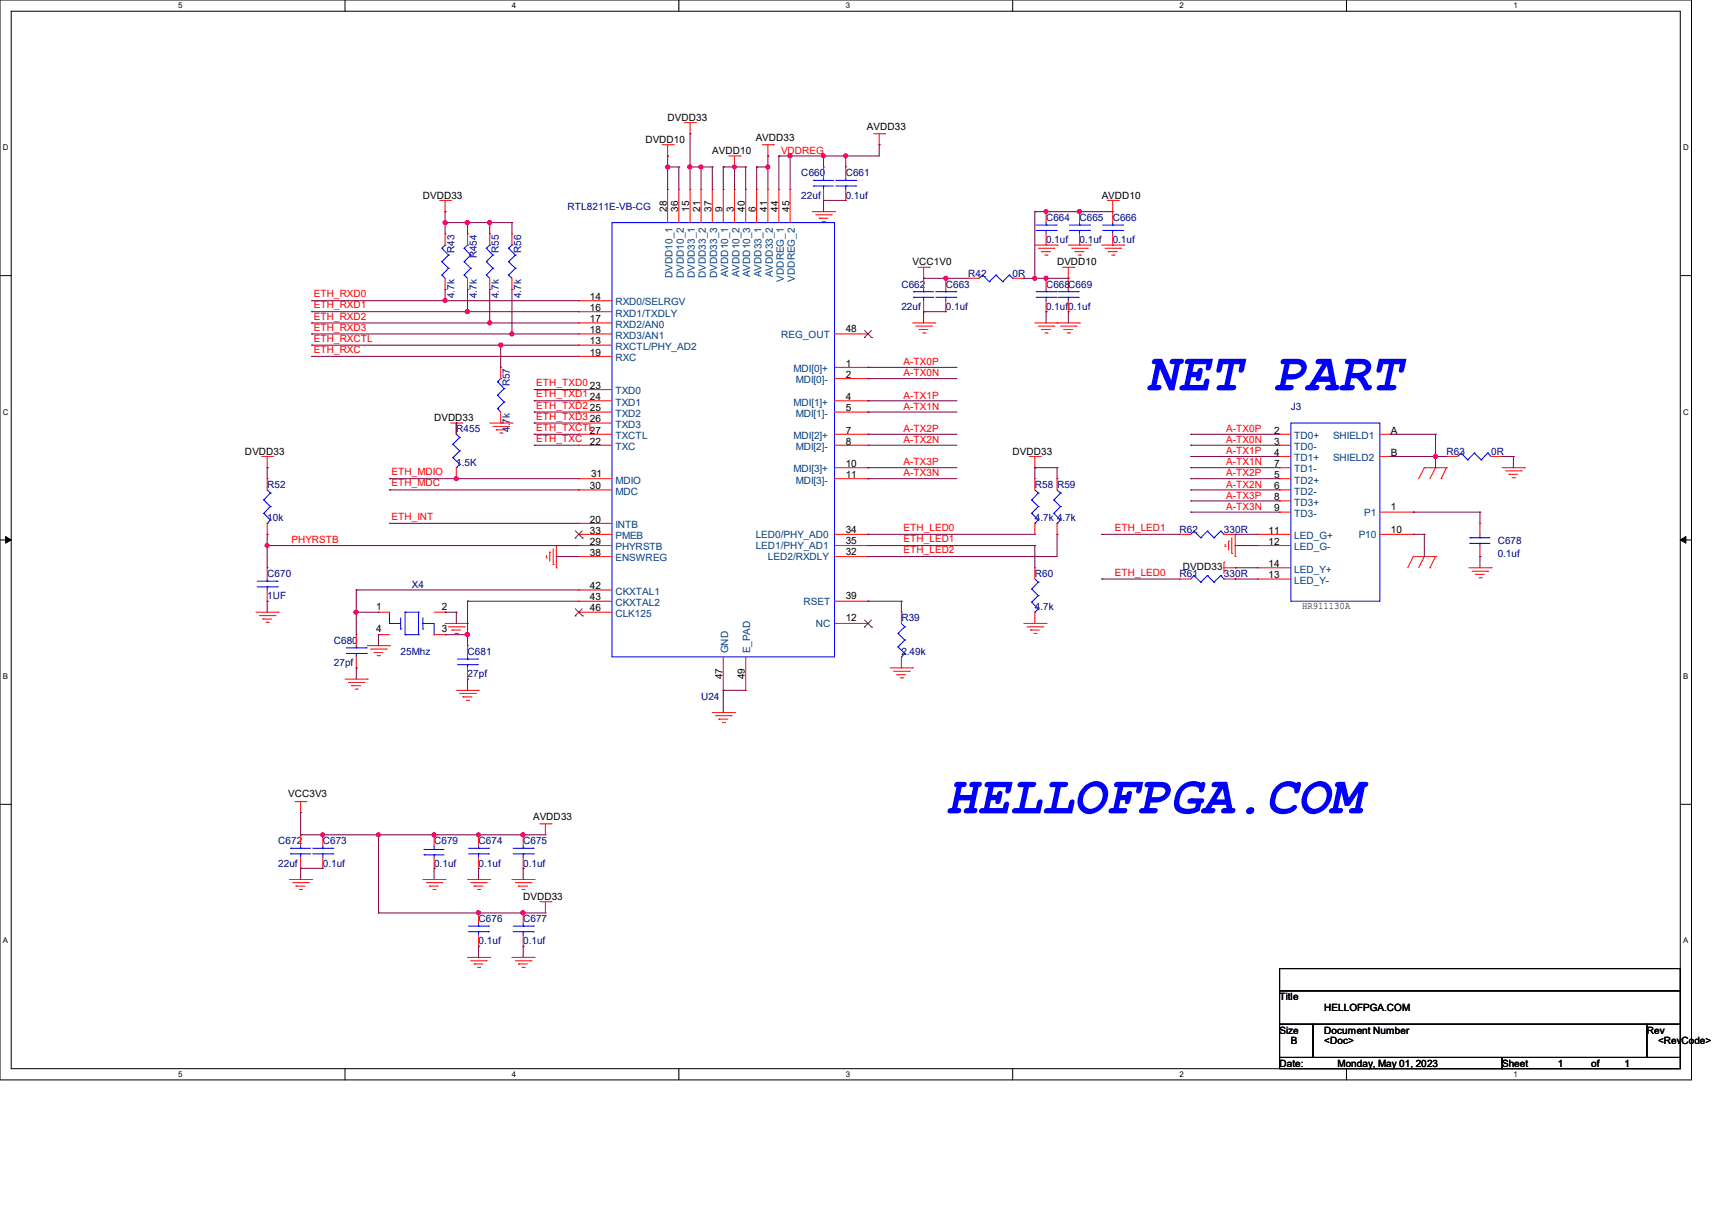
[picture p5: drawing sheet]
<svg xmlns="http://www.w3.org/2000/svg" width="297mm" height="210mm" viewBox="0 0 297 210" stroke-linecap="round" stroke-linejoin="round" font-family="sans-serif">
<path d="M0 0h293.5v187.3h-293.5zM1.9 1.9h289.6v183.4h-289.6z" fill="none" stroke="#000" stroke-width=".17"/>
<g fill="#fff">
<path d="M30.9 .2h.8v1.5h-.8z"/>
<path d="M30.9 185.5h.8v1.6h-.8z"/>
</g>
<path d="M59.9 0v1.9M59.9 185.3v2" fill="none" stroke="#000" stroke-width=".17"/>
<g fill="#fff">
<path d="M88.8 .2h.8v1.5h-.8z"/>
<path d="M88.8 185.5h.8v1.6h-.8z"/>
</g>
<path d="M117.8 0v1.9M117.8 185.3v2" fill="none" stroke="#000" stroke-width=".17"/>
<g fill="#fff">
<path d="M146.7 .2h.8v1.5h-.8z"/>
<path d="M146.7 185.5h.8v1.6h-.8z"/>
</g>
<path d="M175.7 0v1.9M175.7 185.3v2" fill="none" stroke="#000" stroke-width=".17"/>
<g fill="#fff">
<path d="M204.6 .2h.8v1.5h-.8z"/>
<path d="M204.6 185.5h.8v1.6h-.8z"/>
</g>
<path d="M233.6 0v1.9M233.6 185.3v2" fill="none" stroke="#000" stroke-width=".17"/>
<g fill="#fff">
<path d="M262.6 .2h.7v1.5h-.7z"/>
<path d="M262.6 185.5h.7v1.6h-.7z"/>
<path d="M.5 24.8h1v1.6h-1z"/>
<path d="M292 24.8h1v1.6h-1z"/>
<path d="M.5 70.7h1v1.5h-1z"/>
<path d="M292 70.7h1v1.5h-1z"/>
</g>
<path d="M0 47.8h1.9M291.5 47.8h2" fill="none" stroke="#000" stroke-width=".17"/>
<g fill="#fff">
<path d="M.5 116.5h.9v1.6h-.9z"/>
<path d="M292 116.5h.9v1.6h-.9z"/>
</g>
<path d="M0 93.6h1.9M291.5 93.6h2" fill="none" stroke="#000" stroke-width=".17"/>
<path d="M1 93l.9 .6-.9 .6zM291.5 93.6l1-.6v1.2z" fill="#000" stroke="#000" stroke-width=".17"/>
<g fill="#fff">
<path d="M.5 162.4h.9v1.5h-.9z"/>
<path d="M292 162.4h.9v1.5h-.9z"/>
</g>
<path d="M0 139.5h1.9M291.5 139.5h2M222 168h69.5v3.8h-69.5zM222 171.8h69.5v5.8h-69.5zM222 177.6h5.8v5.8h-5.8zM227.8 177.6h57.9v5.8h-57.9zM285.7 177.6h5.8v5.8h-5.8zM222 183.4h38.6v1.9h-38.6zM260.6 183.4h30.9v1.9h-30.9z" fill="none" stroke="#000" stroke-width=".17"/>
<g fill="none" stroke="#f00" stroke-width=".17">
<path d="M76.3 34.8h1.9M77.2 36.7h.1M77.2 34.8v1.9M78.2 34.8h.1M114.9 25.1h1.9M115.8 27.1h.1M115.8 32.9h.1M115.8 25.1v2M115.8 32.9v5.7M116.8 25.1h.1M117.8 32.9h.1M117.8 32.9v5.7"/>
<path d="M118.7 21.3h1.9M119.7 23.2h.1M119.7 32.9h.1M119.7 21.3v1.9M119.7 32.9v5.7M120.6 21.3h.1M121.6 32.9h.1M121.6 32.9v5.7M123.6 32.9h.1M123.6 32.9v5.7M125.5 32.9h.1M125.5 32.9v5.7"/>
<path d="M126.4 27.1h2M127.4 29h.1M127.4 32.9h.1M127.4 27.1v1.9M127.4 32.9v5.7M128.4 27.1h.1M129.4 32.9h.1M129.4 32.9v5.7M131.3 32.9h.1M131.3 32.9v5.7M132.2 25.1h2M133.2 27.1h.1"/>
<path d="M133.2 32.9h.1M133.2 25.1v2M133.2 32.9v5.7M134.2 25.1h.1M135.1 32.9h.1M135.1 32.9v5.7M137.1 32.9h.1M137.1 32.9v5.7M140.9 36.7h3.9M141.5 37.3h2.7M142.1 37.8h.1M142.1 37.8h1.5"/>
<path d="M142.7 38.4h.3M142.9 29h.1M142.9 34.8h.1M142.9 29v1.9M142.9 32.9v1.9M143 38.4h.1M144.2 37.3h.1M144.8 36.7h.1M146.7 29h.1M146.7 34.8h.1M146.7 29v1.9M146.7 32.9v1.9"/>
<path d="M151.6 23.2h1.9M152.5 25.1h.1M152.5 23.2v1.9M153.5 23.2h.1M181.5 36.7h.1M181.5 36.7v1.9M187.3 36.7h.1M187.3 36.7v1.9M192.1 34.8h1.9M193 36.7h.1M193 34.8v3.8M194 34.8h.1"/>
<path d="M77.2 50.2h.1M77.2 40.6h.1M77.2 40.6v1.9M77.2 48.3v1.9M81.1 50.2h.1M81.1 40.6h.1M81.1 40.6v1.9M81.1 48.3v1.9M85 50.2h.1M85 40.6h.1M85 40.6v1.9M85 48.3v1.9"/>
<path d="M88.8 50.2h.1M88.8 40.6h.1M88.8 40.6v1.9M88.8 48.3v1.9M100.4 52.2h.1M100.4 54.1h.1M100.4 56h.1M100.4 57.9h.1M100.4 59.9h.1M100.4 56h5.8M100.4 52.2h5.8M100.4 54.1h5.8"/>
<path d="M100.4 57.9h5.8M100.4 59.9h5.8M144.8 57.9h5.8M150.6 57.9h.1M158.3 56h3.9M158.9 56.6h2.7M159.3 46.4h1.9M159.5 57.1h.1M159.5 57.1h1.5M160.1 57.7h.3M160.2 48.3h.1M160.2 54.1h.1"/>
<path d="M160.2 46.4v3.8M160.2 52.2v1.9M160.4 57.7h.1M161.2 46.4h.1M161.6 56.6h.1M162.2 56h.1M164.1 48.3h.1M164.1 54.1h.1M164.1 48.3v1.9M164.1 52.2v1.9M168 48.3h.1M168 48.3h1.9"/>
<path d="M175.7 48.3h1.9M177.6 48.3h.1M179.5 42.5h3.9M179.5 56h7.8M180.1 43.1h2.7M180.1 56.6h2.7M180.7 43.6h.1M180.7 57.1h.1M180.7 43.6h1.5M180.7 57.1h1.5M181.3 44.2h.4M181.3 57.7h.4"/>
<path d="M181.5 48.3h.1M181.5 54.1h.1M181.5 42.5h.1M181.5 40.6v1.9M181.5 48.3v1.9M181.5 52.2v1.9M181.7 44.2h.1M181.7 57.7h.1M182.8 43.1h.1M182.8 56.6h.1M183.4 42.5h.1M183.4 56h.1"/>
<path d="M184 56.6h2.7M184.4 46.4h1.9M184.6 57.1h.1M184.6 57.1h1.5M185.1 57.7h.4M185.3 48.3h.1M185.3 54.1h.1M185.3 42.5h3.9M185.3 46.4v3.8M185.3 52.2v1.9M185.5 57.7h.1M185.9 43.1h2.7"/>
<path d="M186.3 46.4h.1M186.5 43.6h.1M186.5 43.6h1.5M186.7 56.6h.1M187.1 44.2h.4M187.3 56h.1M187.3 42.5h.1M187.3 40.6v1.9M187.5 44.2h.1M188.6 43.1h.1M189.2 42.5h.1M191.1 42.5h3.9"/>
<path d="M191.7 43.1h2.7M192.3 43.6h.1M192.3 43.6h1.5M192.9 44.2h.4M193 42.5h.1M193 40.6v1.9M193.3 44.2h.1M194.4 43.1h.1M195 42.5h.1M45.4 79.2h1.9M46.4 79.2v1.9M47.3 79.2h.1"/>
<path d="M78.2 73.4h1.9M79.2 75.3h.1M79.2 73.4h.1M79.2 73.4v1.9M80.1 73.4h.1M85 73.4h3.8M85.5 74h2.7M86.1 74.5h.1M86.1 74.5h1.6M86.7 75.1h.4M86.9 73.4h.1M86.9 63.7h.1"/>
<path d="M86.9 63.7v2M86.9 71.5v1.9M87.1 75.1h.1M88.2 74h.1M88.8 73.4h.1M100.4 61.8h.1M100.4 67.6h.1M100.4 69.5h.1M100.4 71.5h.1M100.4 73.4h.1M100.4 75.3h.1M100.4 77.2h.1"/>
<path d="M100.4 73.4h5.8M100.4 75.3h5.8M100.4 77.2h5.8M100.4 61.8h5.8M100.4 67.6h5.8M100.4 69.5h5.8M100.4 71.5h5.8M144.8 75.3h5.8M144.8 77.2h5.8M144.8 69.5h5.8M144.8 71.5h5.8M144.8 63.7h5.8"/>
<path d="M144.8 65.7h5.8M150.6 63.7h.1M150.6 65.7h.1M150.6 69.5h.1M150.6 71.5h.1M150.6 75.3h.1M150.6 77.2h.1M178.6 79.2h1.9M179.5 79.2v1.9M180.5 79.2h.1M222 75.3h.1M222 77.2h.1"/>
<path d="M222 79.2h.1M222 79.2h1.9M222 75.3h1.9M222 77.2h1.9M239.4 79.2h1.9M239.4 75.3h1.9M241.3 75.3h.1M241.3 79.2h.1M251 79.2h.1M251 79.2h1.9M258.7 79.2h1.9M260.6 79.2h.1"/>
<path d="M46.4 81.1h.1M46.4 98.5h.1M46.4 83h.1M46.4 92.7h.1M46.4 83v2M46.4 90.8v1.9M46.4 98.5v1.9M79.2 83h.1M79.2 81.1v1.9M94.8 96.7h.1M94.8 96.4v.3M95.4 95.8h.1"/>
<path d="M95.4 95.8v1.5M96 97.9h.1M96 95.2v2.7M96.5 98.5h.1M96.5 94.6v3.9M100.4 83h.1M100.4 85h.1M100.4 90.8h.1M100.4 92.7h.1M100.4 94.6h.1M100.4 96.5h.1M100.4 96.5h5.8"/>
<path d="M100.4 92.7h5.8M100.4 85h5.8M100.4 83h5.8M100.4 94.6h5.8M100.4 90.8h5.8M144.8 81.1h5.8M144.8 96.5h5.8M144.8 92.7h5.8M144.8 83h5.8M144.8 94.6h5.8M150.6 81.1h.1M150.6 83h.1"/>
<path d="M150.6 92.7h.1M150.6 94.6h.1M150.6 96.5h.1M179.5 81.1h.1M179.5 83h.1M179.5 92.7h.1M179.5 98.5h.1M179.5 83v2M179.5 90.8v1.9M179.5 98.5v1.9M183.4 83h.1M183.4 92.7h.1"/>
<path d="M183.4 83v2M183.4 90.8v1.9M204.6 92.7h.1M204.6 92.7h2M212.3 97.5h.1M212.3 98.5h2M212.3 97.5v1.9M212.3 92.7h2M212.6 94.8h.1M212.6 94.4v.4M213.1 93.9h.1M213.1 93.9v1.5"/>
<path d="M213.7 96h.1M213.7 93.3v2.7M214.3 96.5h.1M214.3 98.5h.1M214.3 92.7h.1M214.3 92.7v3.8M218.1 92.7h.1M218.1 94.6h.1M218.1 98.5h.1M218.1 98.5h5.8M218.1 92.7h5.8M218.1 94.6h5.8"/>
<path d="M222 85h.1M222 86.9h.1M222 88.8h.1M222 81.1h.1M222 83h.1M222 81.1h1.9M222 85h1.9M222 86.9h1.9M222 88.8h1.9M222 83h1.9M239.4 92.7h5.8M239.4 88.8h5.8"/>
<path d="M245.2 96.5h.1M245.2 88.8h.1M245.2 92.7h.1M245.2 96.5l-1 2M245.2 96.5h3.8M247.1 81.1h.1M247.1 96.5h.1M247.1 81.1l-1 1.9M247.1 81.1h3.9M247.1 96.5l-1 2M248.1 98.5h.1M249 81.1h.1"/>
<path d="M249 96.5h.1M249 81.1l-.9 1.9M249 96.5l-.9 2M250 83h.1M251 81.1h.1M251 81.1l-1 1.9M254.8 98.5h3.9M255.4 99.1h2.7M256 99.6h.1M256 99.6h1.5M256.8 96.5h.1M256.8 90.8h.1"/>
<path d="M256.8 90.8v1.9M256.8 94.6v1.9M258.1 99.1h.1M258.7 98.5h.1M260.6 81.1h3.9M261.2 81.7h2.7M261.8 82.3h.1M261.8 82.3h1.5M262.3 82.8h.5M262.8 82.8h.1M263.9 81.7h.1M264.5 81.1h.1"/>
<path d="M44.4 106.2h3.9M45 106.8h2.7M45.6 107.4h.1M45.6 107.4h1.5M46.1 107.9h.4M46.4 104.3h.1M46.4 102.3v2M46.5 107.9h.1M47.7 106.8h.1M48.3 106.2h.1M59.9 117.8h3.8M60.5 118.4h2.7"/>
<path d="M61 118.9h.1M61 118.9h1.6M61.6 119.5h.4M61.8 110.1h.1M61.8 115.8h.1M61.8 110.1v1.9M61.8 113.9v1.9M62 119.5h.1M63.2 118.4h.1M63.7 117.8h.1M63.7 112h3.9M64.3 112.6h2.7"/>
<path d="M64.9 113.2h.1M64.9 113.2h1.5M65.4 113.7h.4M65.7 106.2h.1M65.7 110.1h.1M65.7 106.2h1.9M65.7 110.1h1.9M65.8 113.7h.1M67 112.6h.1M67.6 112h.1M75.3 106.2h1.9M75.3 110.1h1.9"/>
<path d="M77.2 106.2h.1M77.2 110.1h.1M77.2 108.1h3.9M77.8 108.7h2.7M78.4 109.3h.1M78.4 109.3h1.5M79 109.9h.4M79.2 119.7h3.8M79.4 109.9h.1M80.5 108.7h.1M81.1 108.1h.1M81.1 112h.1"/>
<path d="M81.1 117.8h.1M81.1 112v1.9M81.1 115.8v2M83 119.7h.1M100.4 102.3h.1M100.4 104.3h.1M100.4 106.2h.1M100.4 106.2h5.8M100.4 102.3h5.8M100.4 104.3h5.8M125.5 119.7h.1M125.5 113.9v5.8"/>
<path d="M129.4 119.7h.1M129.4 113.9v5.8M144.8 108.1h5.8M144.8 104.3h5.8M150.6 104.3h.1M150.6 108.1h.1M154.4 115.8h3.9M155 116.4h2.7M155.6 117h.1M155.6 117h1.5M156.2 117.6h.4M156.4 106.2h.1"/>
<path d="M156.4 115.8h.1M156.4 106.2v1.9M156.4 113.9v1.9M156.6 117.6h.1M157.7 116.4h.1M158.3 115.8h.1M177.6 108.1h3.9M178.2 108.7h2.7M178.8 109.3h.1M178.8 109.3h1.5M179.4 109.9h.3M179.5 108.1h.1"/>
<path d="M179.5 106.2v1.9M179.7 109.9h.1M180.9 108.7h.1M181.5 108.1h.1M204.6 100.4h.1M204.6 100.4h2M212.3 100.4h2M214.3 100.4h.1M218.1 100.4h.1M218.1 100.4h5.8M256.6 100.2h.4M257 100.2h.1"/>
<path d="M51.2 139h1.9M52.2 139v1.9M53.1 139h.1M79.8 120.3h2.7M80.3 120.9h.1M80.3 120.9h1.6M80.9 121.5h.4M81.3 121.5h.1M82.5 120.3h.1M123.6 123.6h3.8M124.1 124.1h2.7M124.7 124.7h.1"/>
<path d="M124.7 124.7h1.6M125.3 125.3h.4M125.7 125.3h.1M126.8 124.1h.1M127.4 123.6h.1M50.2 152.5h3.9M50.8 153.1h2.7M51.4 153.7h.1M51.4 153.7h1.5M51.9 154.3h.4M52.2 140.9h.1M52.2 144.8h.1"/>
<path d="M52.2 150.6h.1M52.2 144.8v1.9M52.2 148.7v1.9M52.3 154.3h.1M53.5 153.1h.1M54.1 152.5h.1M56 144.8h.1M56 150.6h.1M56 144.8v1.9M56 148.7v1.9M73.4 152.5h3.8M74 153.1h2.7"/>
<path d="M74.5 153.7h.1M74.5 153.7h1.6M75.1 154.3h.4M75.3 150.6h.1M75.3 144.8h.1M75.3 144.8v1.9M75.3 148.7v1.9M75.5 154.3h.1M76.7 153.1h.1M77.2 152.5h.1M81.1 152.5h3.9M81.7 153.1h2.7"/>
<path d="M82.3 153.7h.1M82.3 153.7h1.5M82.8 154.3h.4M83 144.8h.1M83 150.6h.1M83 158.3h.1M83 144.8v1.9M83 148.7v1.9M83 158.3v1.9M83.2 154.3h.1M84.4 153.1h.1M85 152.5h.1"/>
<path d="M88.8 152.5h3.9M89.4 153.1h2.7M90 153.7h.1M90 153.7h1.5M90.6 154.3h.3M90.8 158.3h.1M90.8 144.8h.1M90.8 150.6h.1M90.8 144.8v1.9M90.8 148.7v1.9M90.8 158.3v1.9M90.9 154.3h.1"/>
<path d="M92.1 153.1h.1M92.7 152.5h.1M93.6 142.9h2M93.6 156.4h2M94.6 144.8h.1M94.6 158.3h.1M94.6 142.9v1.9M94.6 156.4v1.9M95.6 142.9h.1M95.6 156.4h.1M81.1 166h3.9M81.7 166.6h2.7"/>
<path d="M82.3 167.2h.1M82.3 167.2h1.5M82.8 167.8h.4M83 164.1h.1M83 162.2v1.9M83.2 167.8h.1M84.4 166.6h.1M85 166h.1M88.8 166h3.9M89.4 166.6h2.7M90 167.2h.1M90 167.2h1.5"/>
<path d="M90.6 167.8h.3M90.8 164.1h.1M90.8 162.2v1.9M90.9 167.8h.1M92.1 166.6h.1M92.7 166h.1"/>
</g>
<g fill="none" stroke="#00f" stroke-width=".17">
<path d="M106.2 38.6h38.6v75.3h-38.6zM141.1 32.3h.1M141.1 31.3h.1M141.1 32.3h3.5M141.1 31.3h3.5M142.9 31.3h.1M142.9 32.3h.1M142.9 30.9v.4M142.9 32.3v.6M145 32.3h3.5M145 31.3h3.5M146.7 31.3h.1"/>
<path d="M146.7 32.3h.1M146.7 30.9v.4M146.7 32.3v.6M148.5 32.3h.1M148.5 31.3h.1M179.7 40h3.5M179.7 39h3.5M181.5 39h.1M181.5 40h.1M181.5 38.6v.4M181.5 40v.6M183.2 40h.1"/>
<path d="M183.2 39h.1M185.5 40h3.5M185.5 39h3.5M187.3 39h.1M187.3 40h.1M187.3 38.6v.4M187.3 40v.6M189 40h.1M189 39h.1M191.3 40h3.5M191.3 39h3.5M193 39h.1"/>
<path d="M193 40h.1M193 38.6v.4M193 40v.6M194.8 40h.1M194.8 39h.1M76.7 47.7h.1M76.7 45.4h.1M76.7 43.1h.1M76.7 47.7l.5 .6M76.7 45.4l1.1 1.1M76.7 43.1l1.1 1.1M77.2 42.5h.1"/>
<path d="M77.2 42.5l-.5 .6M77.8 46.5h.1M77.8 44.2h.1M77.8 46.5l-1.1 1.2M77.8 44.2l-1.1 1.2M80.5 47.7h.1M80.5 45.4h.1M80.5 43.1h.1M80.5 47.7l.6 .6M80.5 45.4l1.2 1.1M80.5 43.1l1.2 1.1M81.1 42.5h.1"/>
<path d="M81.1 42.5l-.6 .6M81.7 46.5h.1M81.7 44.2h.1M81.7 46.5l-1.2 1.2M81.7 44.2l-1.2 1.2M84.4 47.7h.1M84.4 45.4h.1M84.4 43.1h.1M84.4 47.7l.6 .6M84.4 45.4l1.1 1.1M84.4 43.1l1.1 1.1M85 42.5h.1"/>
<path d="M85 42.5l-.6 .6M85.5 46.5h.1M85.5 44.2h.1M85.5 46.5l-1.1 1.2M85.5 44.2l-1.1 1.2M88.2 47.7h.1M88.2 45.4h.1M88.2 43.1h.1M88.2 47.7l.6 .6M88.2 45.4l1.2 1.1M88.2 43.1l1.2 1.1M88.8 42.5h.1"/>
<path d="M88.8 42.5l-.6 .6M89.4 46.5h.1M89.4 44.2h.1M89.4 46.5l-1.2 1.2M89.4 44.2l-1.2 1.2M158.5 51.6h.1M158.5 50.6h.1M158.5 51.6h3.5M158.5 50.6h3.5M160.2 50.6h.1M160.2 51.6h.1M160.2 50.2v.4"/>
<path d="M160.2 51.6v.6M162.3 51.6h3.5M162.3 50.6h3.5M164.1 50.6h.1M164.1 51.6h.1M164.1 50.2v.4M164.1 51.6v.6M165.8 51.6h.1M165.8 50.6h.1M170.5 47.7h.1M170.5 47.7l-.6 .6M170.5 47.7l1.1 1.2"/>
<path d="M171.6 48.9h.1M172.8 47.7h.1M172.8 47.7l-1.2 1.2M172.8 47.7l1.1 1.2M173.9 48.9h.1M175.1 47.7h.1M175.1 47.7l-1.2 1.2M175.1 47.7l.6 .6M175.7 48.3h.1M179.7 51.6h3.5M179.7 50.6h3.5M181.5 50.6h.1"/>
<path d="M181.5 51.6h.1M181.5 50.2v.4M181.5 51.6v.6M183.2 51.6h.1M183.2 50.6h.1M183.6 51.6h3.5M183.6 50.6h3.5M185.3 50.6h.1M185.3 51.6h.1M185.3 50.2v.4M185.3 51.6v.6M187.1 51.6h.1"/>
<path d="M187.1 50.6h.1M78.6 77h.1M78.6 79.4h.1M78.6 77l1.2 1.2M78.6 79.4l1.2 1.1M79.2 75.3l.6 .6M79.8 75.9h.1M79.8 78.2h.1M79.8 75.9l-1.2 1.1M79.8 78.2l-1.2 1.2M86.3 70.9h.1M86.3 68.5h.1"/>
<path d="M86.3 66.2h.1M86.3 70.9l.6 .6M86.3 68.5l1.2 1.2M86.3 66.2l1.2 1.2M86.9 65.7h.1M86.9 65.7l-.6 .5M87.5 69.7h.1M87.5 67.4h.1M87.5 69.7l-1.2 1.2M87.5 67.4l-1.2 1.1M223.9 73.4h15.5v30.9h-15.5zM253.5 78.6h.1"/>
<path d="M253.5 78.6l-.6 .6M253.5 78.6l1.1 1.2M254.6 79.8h.1M255.8 78.6h.1M255.8 78.6l-1.2 1.2M255.8 78.6l1.2 1.2M257 79.8h.1M258.1 78.6h.1M258.1 78.6l-1.1 1.2M258.1 78.6l.6 .6M258.7 79.2h.1M45.8 86.7h.1"/>
<path d="M45.8 89h.1M45.8 86.7l1.1 1.1M45.8 89l1.1 1.2M46.4 90.8h.1M46.4 85l.5 .5M46.9 85.5h.1M46.9 87.8h.1M46.9 90.2h.1M46.9 85.5l-1.1 1.2M46.9 87.8l-1.1 1.2M46.9 90.2l-.5 .6M79.2 81.1h.1"/>
<path d="M79.8 80.5h.1M79.8 80.5l-.6 .6M179 86.7h.1M179 89h.1M179 86.7l1.1 1.1M179 89l1.1 1.2M179.5 90.8h.1M179.5 85l.6 .5M180.1 85.5h.1M180.1 87.8h.1M180.1 90.2h.1M180.1 85.5l-1.1 1.2"/>
<path d="M180.1 87.8l-1.1 1.2M180.1 90.2l-.6 .6M182.8 86.7h.1M182.8 89h.1M182.8 86.7l1.2 1.1M182.8 89l1.2 1.2M183.4 90.8h.1M183.4 85l.6 .5M184 85.5h.1M184 87.8h.1M184 90.2h.1M184 85.5l-1.2 1.2"/>
<path d="M184 87.8l-1.2 1.2M184 90.2l-.6 .6M207.1 92.1h.1M207.1 99.8h.1M207.1 92.1l-.5 .6M207.1 92.1l1.2 1.2M207.1 99.8l-.5 .6M207.1 99.8l1.2 1.2M208.3 93.3h.1M209.5 92.1h.1M209.5 99.8h.1M209.5 92.1l-1.2 1.2"/>
<path d="M209.5 92.1l1.1 1.2M209.5 99.8l-1.2 1.2M209.5 99.8l1.1 1.2M210.6 93.3h.1M211.8 92.1h.1M211.8 99.8h.1M211.8 92.1l-1.2 1.2M211.8 92.1l.5 .6M211.8 99.8l-1.2 1.2M211.8 99.8l.5 .6M212.3 92.7h.1M255 93.3h.1"/>
<path d="M255 94.2h.1M255 93.3h3.5M255 94.2h3.5M256.8 94.2h.1M256.8 93.3h.1M256.8 92.7v.6M256.8 94.2v.4M44.6 101.8h3.5M44.6 100.8h3.5M46.4 100.8h.1M46.4 101.8h.1M46.4 100.4v.4"/>
<path d="M46.4 101.8v.5M48.1 101.8h.1M48.1 100.8h.1M60.1 113.3h3.4M60.1 112.4h3.4M61.8 112.4h.1M61.8 113.3h.1M61.8 112v.4M61.8 113.3v.6M63.5 113.3h.1M63.5 112.4h.1M67.6 108.1h.1"/>
<path d="M67.6 108.1h1.9M67.6 106.2v1.9M69.5 109.1h.1M69.5 107.1v2M70.3 106.2h.1M70.3 110.1h.1M70.3 110.1h2.3M70.3 106.2h2.3M70.3 106.2v3.9M72.6 110.1h.1M72.6 106.2h.1M72.6 106.2v3.9"/>
<path d="M73.4 109.1h.1M73.4 108.1h.1M73.4 107.1v2M73.4 108.1h1.9v2M75.3 110.1h.1M79.4 115.3h3.4M79.4 114.3h3.4M81.1 114.3h.1M81.1 115.3h.1M81.1 113.9v.4M81.1 115.3v.5M82.8 115.3h.1"/>
<path d="M82.8 114.3h.1M155.8 109.9h.1M155.8 112.2h.1M155.8 109.9l1.2 1.1M155.8 112.2l1.2 1.1M156.4 113.9h.1M156.4 108.1l.6 .6M157 108.7h.1M157 111h.1M157 113.3h.1M157 113.3l-.6 .6M157 108.7l-1.2 1.2"/>
<path d="M157 111l-1.2 1.2M179 102.2h.1M179 104.4h.1M179 102.2l1.1 1.1M179 104.4l1.1 1.2M179.5 106.2h.1M179.5 100.4l.6 .6M180.1 101h.1M180.1 103.3h.1M180.1 105.6h.1M180.1 101l-1.1 1.2M180.1 103.3l-1.1 1.1"/>
<path d="M180.1 105.6l-.6 .6M208.3 101h.1M210.6 101h.1M212.3 100.4h.1M50.4 148.1h.1M50.4 147.1h.1M50.4 148.1h3.5M50.4 147.1h3.5M52.2 147.1h.1M52.2 148.1h.1M52.2 146.7v.4M52.2 148.1v.6"/>
<path d="M54.3 148.1h3.4M54.3 147.1h3.4M56 147.1h.1M56 148.1h.1M56 146.7v.4M56 148.1v.6M57.7 148.1h.1M57.7 147.1h.1M73.6 147.3h.1M73.6 148.3h.1M73.6 147.3h3.4M73.6 148.3h3.4"/>
<path d="M75.3 148.3h.1M75.3 147.3h.1M75.3 146.7v.6M75.3 148.3v.4M81.3 148.1h3.5M81.3 147.1h3.5M83 147.1h.1M83 148.1h.1M83 146.7v.4M83 148.1v.6M84.8 148.1h.1M84.8 147.1h.1"/>
<path d="M89 148.1h3.5M89 147.1h3.5M90.8 147.1h.1M90.8 148.1h.1M90.8 146.7v.4M90.8 148.1v.6M92.5 148.1h.1M92.5 147.1h.1M81.3 161.6h3.5M81.3 160.6h3.5M83 160.6h.1M83 161.6h.1"/>
<path d="M83 160.2v.4M83 161.6v.6M84.8 161.6h.1M84.8 160.6h.1M89 161.6h3.5M89 160.6h3.5M90.8 160.6h.1M90.8 161.6h.1M90.8 160.2v.4M90.8 161.6v.6M92.5 161.6h.1M92.5 160.6h.1"/>
</g>
<g fill="none" stroke="#804000" stroke-width=".17">
<path d="M149.9 58.5h.1M150 57.3l1.2 1.2M151.2 57.3l-1.3 1.2M151.2 58.5h.1M99.8 93.3h.1M99.8 92.1l1.2 1.2M101 92.1l-1.2 1.2M101 93.3h.1M99.8 106.8h.1M99.8 105.6l1.2 1.2M101 105.6l-1.2 1.2M101 106.8h.1"/>
<path d="M149.9 108.8h.1M150 107.5l1.2 1.3M151.2 107.5l-1.3 1.3M151.2 108.8h.1"/>
</g>
<g fill="none" stroke="#800040" stroke-width=".17">
<path d="M77.2 36.7h.1M77.2 38.6h.1M77.2 36.7v3.9M77.2 38.6h11.6M81.1 38.6h.1M81.1 38.6v2M85 38.6h.1M85 38.6v2M88.8 38.6h.1M88.8 38.6v2M115.8 27.1h.1M115.8 29h.1"/>
<path d="M115.8 27.1v5.8M115.8 29h2M117.8 29h.1M117.8 29v3.9M119.7 23.2h.1M119.7 29h.1M119.7 23.2v9.7M119.7 29h3.9M121.6 29h.1M121.6 29v3.9M123.6 29h.1M123.6 29v3.9"/>
<path d="M125.5 29h.1M125.5 29h3.9M125.5 29v3.9M127.4 29h.1M127.4 29v3.9M129.4 29h.1M129.4 29v3.9M131.3 29h.1M131.3 29h1.9M131.3 29v3.9M133.2 27.1h.1M133.2 29h.1"/>
<path d="M133.2 27.1v5.8M135.1 27.1h.1M135.1 27.1v5.8M137.1 27.1h.1M137.1 27.1v5.8M142.9 27.1h.1M142.9 34.8h.1M142.9 27.1v1.9M142.9 34.8v1.9M142.9 34.8h3.8M146.7 27.1h.1M146.7 27.1v1.9"/>
<path d="M152.5 25.1h.1M152.5 25.1v2h-17.4M179.5 36.7h.1M179.5 36.7h13.5M179.5 36.7v11.6M181.5 36.7h.1M187.3 36.7h.1M54.1 52.2h.1M54.1 54.1h.1M54.1 56h.1M54.1 57.9h.1M54.1 59.9h.1"/>
<path d="M54.1 52.2h46.3M54.1 54.1h46.3M54.1 56h46.3M54.1 57.9h46.3M54.1 59.9h46.3M77.2 50.2h.1M77.2 52.2h.1M77.2 50.2v2M81.1 50.2h.1M81.1 54.1h.1M81.1 50.2v3.9M85 50.2h.1"/>
<path d="M85 56h.1M85 50.2v5.8M86.9 59.9h.1M86.9 59.9v3.8M88.8 50.2h.1M88.8 57.9h.1M88.8 50.2v7.7M160.2 48.3h.1M160.2 54.1h.1M160.2 48.3h7.8M160.2 54.1h3.9M160.2 54.1v1.9"/>
<path d="M164.1 48.3h.1M177.6 48.3h.1M177.6 48.3h7.7M179.5 48.3h.1M181.5 48.3h.1M181.5 54.1h.1M181.5 54.1v1.9M185.3 54.1h.1M185.3 54.1v1.9M54.1 61.8h.1M54.1 61.8h46.3M79.2 73.4h.1"/>
<path d="M79.2 73.4v1.9M92.7 67.6h.1M92.7 69.5h.1M92.7 71.5h.1M92.7 73.4h.1M92.7 75.3h.1M92.7 77.2h.1M92.7 67.6h7.7M92.7 69.5h7.7M92.7 71.5h7.7M92.7 73.4h7.7M92.7 75.3h7.7"/>
<path d="M92.7 77.2h7.7M150.6 63.7h.1M150.6 65.7h.1M150.6 69.5h.1M150.6 71.5h.1M150.6 75.3h.1M150.6 77.2h.1M150.6 63.7h15.4M150.6 65.7h15.4M150.6 69.5h15.4M150.6 71.5h15.4M150.6 75.3h15.4"/>
<path d="M150.6 77.2h15.4M206.6 75.3h.1M206.6 77.2h.1M206.6 79.2h.1M206.6 75.3h15.4M206.6 77.2h15.4M206.6 79.2h15.4M241.3 75.3h.1M241.3 79.2h.1M241.3 75.3h7.7M241.3 79.2h9.7M249 75.3h.1"/>
<path d="M249 79.2h.1M249 75.3v5.8M260.6 79.2h.1M260.6 79.2h2M262.6 79.2h.1M262.6 79.2v1.9M46.4 81.1h.1M46.4 92.7h.1M46.4 94.6h.1M46.4 81.1v1.9M46.4 92.7v5.8M46.4 94.6h54"/>
<path d="M67.6 83h.1M67.6 85h.1M67.6 90.8h.1M67.6 83h32.8M67.6 85h32.8M67.6 90.8h32.8M79.2 83h.1M96.5 96.5h.1M96.5 96.5h3.9M150.6 81.1h.1M150.6 83h.1M150.6 92.7h.1"/>
<path d="M150.6 94.6h.1M150.6 96.5h.1M150.6 81.1h15.4M150.6 83h15.4M150.6 92.7h28.9M150.6 94.6h28.9M179.5 81.1h.1M179.5 94.6h.1M179.5 81.1v1.9M179.5 94.6v3.9M179.5 81.1h3.9M183.4 81.1h.1"/>
<path d="M183.4 92.7h.1M183.4 81.1v1.9M183.4 92.7v3.8h-32.8M191.1 92.7h.1M191.1 92.7h13.5M206.6 81.1h.1M206.6 83h.1M206.6 85h.1M206.6 86.9h.1M206.6 88.8h.1M206.6 81.1h15.4M206.6 83h15.4"/>
<path d="M206.6 85h15.4M206.6 86.9h15.4M206.6 88.8h15.4M214.3 92.7h.1M214.3 94.6h.1M214.3 98.5h.1M214.3 92.7h3.8M214.3 94.6h3.8M214.3 98.5h3.8M245.2 88.8h.1M245.2 92.7h.1M245.2 88.8h11.6"/>
<path d="M245.2 92.7h1.9M247.1 92.7h.1M247.1 92.7v3.8M256.8 88.8h.1M256.8 96.5h.1M256.8 88.8v2M256.8 96.5v2M46.4 104.3h.1M46.4 104.3v1.9M61.8 102.3h.1M61.8 106.2h.1M61.8 115.8h.1"/>
<path d="M61.8 102.3h38.6M61.8 102.3v7.8M61.8 115.8v2M61.8 106.2h3.9M65.7 110.1h.1M65.7 110.1v1.9M77.2 106.2h.1M77.2 110.1h.1M77.2 106.2h2M77.2 110.1h3.9M79.2 106.2h.1M79.2 106.2v1.9"/>
<path d="M81.1 104.3h.1M81.1 110.1h.1M81.1 117.8h.1M81.1 104.3v7.7M81.1 117.8v1.9M81.1 104.3h19.3M125.5 119.7h.1M125.5 119.7v3.9M125.5 119.7h3.9M150.6 104.3h.1M150.6 104.3h5.8M156.4 104.3h.1"/>
<path d="M156.4 104.3v1.9M191.1 100.4h.1M191.1 100.4h13.5M214.3 100.4h.1M214.3 100.4h3.8M52.2 140.9h.1M52.2 144.8h.1M52.2 150.6h.1M52.2 140.9v3.9M52.2 150.6v1.9M52.2 144.8h42.4M52.2 150.6h3.8"/>
<path d="M56 144.8h.1M65.7 144.8h.1M65.7 158.3h.1M65.7 144.8v13.5M65.7 158.3h28.9M75.3 144.8h.1M75.3 150.6h.1M75.3 150.6v1.9M83 144.8h.1M83 150.6h.1M83 158.3h.1M83 150.6v1.9"/>
<path d="M90.8 144.8h.1M90.8 150.6h.1M90.8 158.3h.1M90.8 150.6v1.9M83 164.1h.1M83 164.1v1.9M90.8 164.1h.1M90.8 164.1v1.9"/>
</g>
<g fill="#f0f" stroke="#f0f" stroke-width=".17">
<circle cx="119.7" cy="29" r=".37"/>
<circle cx="142.9" cy="27" r=".36"/>
<circle cx="137.1" cy="27" r=".36"/>
<circle cx="146.7" cy="27" r=".36"/>
<circle cx="115.8" cy="29" r=".37"/>
<circle cx="121.6" cy="29" r=".36"/>
<circle cx="127.4" cy="29" r=".36"/>
<circle cx="133.2" cy="29" r=".36"/>
<circle cx="179.5" cy="48.3" r=".36"/>
<circle cx="187.3" cy="36.7" r=".37"/>
<circle cx="181.5" cy="36.7" r=".36"/>
<circle cx="77.2" cy="38.6" r=".37"/>
<circle cx="84.9" cy="38.6" r=".36"/>
<circle cx="81.1" cy="38.6" r=".37"/>
<circle cx="164.1" cy="48.3" r=".37"/>
<circle cx="181.5" cy="48.3" r=".36"/>
<circle cx="77.2" cy="52.1" r=".37"/>
<circle cx="81.1" cy="54" r=".37"/>
<circle cx="84.9" cy="56" r=".36"/>
<circle cx="88.8" cy="57.9" r=".36"/>
<circle cx="86.9" cy="59.8" r=".37"/>
<circle cx="249" cy="79.1" r=".36"/>
<circle cx="79.1" cy="83" r=".36"/>
<circle cx="46.3" cy="94.6" r=".36"/>
<circle cx="61.8" cy="106.2" r=".37"/>
<circle cx="81.1" cy="110" r=".37"/>
<circle cx="56" cy="144.8" r=".36"/>
<circle cx="75.3" cy="144.8" r=".36"/>
<circle cx="65.6" cy="144.8" r=".36"/>
<circle cx="83" cy="144.8" r=".36"/>
<circle cx="90.7" cy="144.8" r=".37"/>
<circle cx="83" cy="158.3" r=".36"/>
<circle cx="90.7" cy="158.3" r=".37"/>
</g>
<g font-size="9.2" fill="#00f">
<text x="198.8" y="67.7">NET PART</text>
<text x="164.1" y="141.1">HELLOFPGA.COM</text>
</g>
<g font-size="1.7">
<text x="115.8" y="20.9">DVDD33</text>
<text x="150.4" y="22.5">AVDD33</text>
<text x="112" y="24.8">DVDD10</text>
<text x="123.6" y="26.7">AVDD10</text>
<text x="131.1" y="24.4">AVDD33</text>
<text x="73.4" y="34.5">DVDD33</text>
<text x="191.1" y="34.5">AVDD10</text>
<text x="115.7" y="36.7" transform="rotate(-90 115.7 36.7)">28</text>
<text x="117.6" y="36.7" transform="rotate(-90 117.6 36.7)">36</text>
<text x="119.6" y="36.7" transform="rotate(-90 119.6 36.7)">15</text>
<text x="121.5" y="36.7" transform="rotate(-90 121.5 36.7)">21</text>
<text x="123.4" y="36.7" transform="rotate(-90 123.4 36.7)">37</text>
<text x="125.3" y="36.7" transform="rotate(-90 125.3 36.7)">9</text>
<text x="127.3" y="36.7" transform="rotate(-90 127.3 36.7)">3</text>
<text x="129.2" y="36.7" transform="rotate(-90 129.2 36.7)">40</text>
<text x="131.1" y="36.7" transform="rotate(-90 131.1 36.7)">6</text>
<text x="133.1" y="36.7" transform="rotate(-90 133.1 36.7)">41</text>
<text x="135" y="36.7" transform="rotate(-90 135 36.7)">44</text>
<text x="136.9" y="36.7" transform="rotate(-90 136.9 36.7)">45</text>
<text x="158.3" y="46">VCC1V0</text>
<text x="183.4" y="46">DVDD10</text>
<text x="102.3" y="52">14</text>
<text x="102.3" y="53.9">16</text>
<text x="102.3" y="55.9">17</text>
<text x="102.3" y="57.8">18</text>
<text x="102.3" y="59.7">13</text>
<text x="146.7" y="57.6">48</text>
<text x="102.3" y="61.7">19</text>
<text x="146.7" y="63.6">1</text>
<text x="146.7" y="65.5">2</text>
<text x="102.3" y="67.4">23</text>
<text x="102.3" y="69.4">24</text>
<text x="102.3" y="71.3">25</text>
<text x="146.7" y="69.4">4</text>
<text x="146.7" y="71.3">5</text>
<text x="75.3" y="73.1">DVDD33</text>
<text x="102.3" y="73.2">26</text>
<text x="102.3" y="75.2">27</text>
<text x="102.3" y="77.1">22</text>
<text x="146.7" y="75.2">7</text>
<text x="146.7" y="77.1">8</text>
<text x="221.1" y="75.2">2</text>
<text x="221.1" y="77.1">3</text>
<text x="241.3" y="75.2">A</text>
<text x="42.5" y="78.8">DVDD33</text>
<text x="102.5" y="82.7">31</text>
<text x="146.7" y="81">10</text>
<text x="146.7" y="82.9">11</text>
<text x="175.7" y="78.8">DVDD33</text>
<text x="221.1" y="79">4</text>
<text x="221.1" y="81">7</text>
<text x="221.1" y="82.9">5</text>
<text x="241.3" y="79">B</text>
<text x="102.3" y="84.8">30</text>
<text x="221.1" y="84.8">6</text>
<text x="221.1" y="86.7">8</text>
<text x="221.1" y="88.7">9</text>
<text x="241.3" y="88.5">1</text>
<text x="102.3" y="90.6">20</text>
<text x="102.3" y="92.5">33</text>
<text x="102.3" y="94.5">29</text>
<text x="146.7" y="92.4">34</text>
<text x="146.7" y="94.3">35</text>
<text x="220.1" y="92.5">11</text>
<text x="220.1" y="94.5">12</text>
<text x="241.3" y="92.4">10</text>
<text x="102.3" y="96.4">38</text>
<text x="146.7" y="96.2">32</text>
<text x="205.2" y="98.9">DVDD33</text>
<text x="220.1" y="100.3">13</text>
<text x="220.1" y="98.3">14</text>
<text x="65.2" y="105.7">1</text>
<text x="76.7" y="105.7">2</text>
<text x="102.3" y="102.2">42</text>
<text x="102.3" y="104.1">43</text>
<text x="102.3" y="106">46</text>
<text x="146.7" y="103.9">39</text>
<text x="146.7" y="107.8">12</text>
<text x="225.9" y="105.7">HR911130A</text>
<text x="65.2" y="109.6">4</text>
<text x="76.7" y="109.6">3</text>
<text x="125.3" y="117.8" transform="rotate(-90 125.3 117.8)">47</text>
<text x="129.2" y="117.8" transform="rotate(-90 129.2 117.8)">49</text>
<text x="50" y="138.3">VCC3V3</text>
<text x="92.5" y="142.2">AVDD33</text>
<text x="90.8" y="156">DVDD33</text>
<text x="222" y="173.4">Title</text>
<text x="222" y="179.2">Size</text>
<text x="229.7" y="175.3">HELLOFPGA.COM</text>
<text x="229.7" y="179.2">Document Number</text>
<text x="285.7" y="179.2">Rev</text>
<text x="222" y="185">Date:</text>
<text x="223.9" y="181.1">B</text>
<text x="229.7" y="181.1">&lt;Doc&gt;</text>
<text x="232.1" y="185">Monday, May 01, 2023</text>
<text x="260.6" y="185">Sheet</text>
<text x="270.2" y="185">1</text>
<text x="276" y="185">of</text>
<text x="281.8" y="185">1</text>
<text x="287.7" y="181.1">&lt;RevCode&gt;</text>
</g>
<g font-size="1.7" fill="#f00">
<text x="135.5" y="26.7">VDDREG</text>
<text x="54.4" y="51.6">ETH_RXD0</text>
<text x="54.4" y="53.5">ETH_RXD1</text>
<text x="54.4" y="55.4">ETH_RXD2</text>
<text x="54.4" y="57.3">ETH_RXD3</text>
<text x="54.4" y="59.3">ETH_RXCTL</text>
<text x="54.4" y="61.2">ETH_RXC</text>
<text x="156.8" y="63.3">A-TX0P</text>
<text x="156.8" y="65.3">A-TX0N</text>
<text x="93" y="67">ETH_TXD0</text>
<text x="93" y="68.9">ETH_TXD1</text>
<text x="93" y="70.9">ETH_TXD2</text>
<text x="156.8" y="69.1">A-TX1P</text>
<text x="156.8" y="71.1">A-TX1N</text>
<text x="93" y="72.8">ETH_TXD3</text>
<text x="93" y="74.7">ETH_TXCTL</text>
<text x="93" y="76.6">ETH_TXC</text>
<text x="156.8" y="74.9">A-TX2P</text>
<text x="156.8" y="76.8">A-TX2N</text>
<text x="212.7" y="74.9">A-TX0P</text>
<text x="212.7" y="76.8">A-TX0N</text>
<text x="67.9" y="82.4">ETH_MDIO</text>
<text x="156.8" y="80.7">A-TX3P</text>
<text x="156.8" y="82.6">A-TX3N</text>
<text x="212.7" y="78.8">A-TX1P</text>
<text x="212.7" y="80.7">A-TX1N</text>
<text x="212.7" y="82.6">A-TX2P</text>
<text x="67.9" y="84.4">ETH_MDC</text>
<text x="212.7" y="84.6">A-TX2N</text>
<text x="212.7" y="86.5">A-TX3P</text>
<text x="212.7" y="88.4">A-TX3N</text>
<text x="50.6" y="94.2">PHYRSTB</text>
<text x="67.9" y="90.2">ETH_INT</text>
<text x="156.8" y="92.1">ETH_LED0</text>
<text x="156.8" y="94">ETH_LED1</text>
<text x="156.8" y="95.9">ETH_LED2</text>
<text x="193.4" y="92.1">ETH_LED1</text>
<text x="193.4" y="99.8">ETH_LED0</text>
</g>
<g font-size="1.7" fill="#000080">
<text x="139" y="30.6">C660</text>
<text x="139" y="34.5">22uf</text>
<text x="146.7" y="30.6">C661</text>
<text x="146.7" y="34.5">0.1uf</text>
<text x="98.5" y="36.4">RTL8211E-VB-CG</text>
<text x="181.5" y="38.3">C664</text>
<text x="187.3" y="38.3">C665</text>
<text x="193" y="38.3">C666</text>
<text x="78.8" y="43.9" transform="rotate(-90 78.8 43.9)">R43</text>
<text x="82.7" y="44.8" transform="rotate(-90 82.7 44.8)">R454</text>
<text x="86.6" y="43.9" transform="rotate(-90 86.6 43.9)">R55</text>
<text x="90.4" y="43.9" transform="rotate(-90 90.4 43.9)">R56</text>
<text x="168" y="48">R42</text>
<text x="175.7" y="48">0R</text>
<text x="181.5" y="42.2">0.1uf</text>
<text x="187.3" y="42.2">0.1uf</text>
<text x="193" y="42.2">0.1uf</text>
<text x="78.8" y="51.7" transform="rotate(-90 78.8 51.7)">4.7k</text>
<text x="82.7" y="51.7" transform="rotate(-90 82.7 51.7)">4.7k</text>
<text x="86.6" y="51.7" transform="rotate(-90 86.6 51.7)">4.7k</text>
<text x="90.4" y="51.7" transform="rotate(-90 90.4 51.7)">4.7k</text>
<text x="156.4" y="49.9">C662</text>
<text x="156.4" y="53.8">22uf</text>
<text x="164.1" y="49.9">C663</text>
<text x="164.1" y="53.8">0.1uf</text>
<text x="181.5" y="49.9">C668C669</text>
<text x="181.5" y="53.8">0.1uf0.1uf</text>
<text x="88.5" y="67" transform="rotate(-90 88.5 67)">R57</text>
<text x="223.9" y="71.1">J3</text>
<text x="79.2" y="75">R455</text>
<text x="88.5" y="74.9" transform="rotate(-90 88.5 74.9)">4.7k</text>
<text x="79.2" y="80.8">1.5K</text>
<text x="250.9" y="78.8">R63</text>
<text x="258.7" y="78.8">0R</text>
<text x="46.4" y="84.6">R52</text>
<text x="179.5" y="84.6">R58 R59</text>
<text x="46.4" y="90.4">10k</text>
<text x="179.5" y="90.4">4.7k 4.7k</text>
<text x="204.6" y="92.4">R62</text>
<text x="212.3" y="92.4">330R</text>
<text x="259.8" y="94.3">C678</text>
<text x="46.4" y="100.1">C670</text>
<text x="179.5" y="100.1">R60</text>
<text x="204.6" y="100.1">R61</text>
<text x="212.3" y="100.1">330R</text>
<text x="259.8" y="96.6">0.1uf</text>
<text x="46.4" y="103.9">1UF</text>
<text x="71.5" y="102">X4</text>
<text x="156.4" y="107.8">R39</text>
<text x="179.5" y="105.9">4.7k</text>
<text x="57.9" y="111.7">C680</text>
<text x="69.5" y="113.6">25Mhz</text>
<text x="81.1" y="113.6">C681</text>
<text x="156.4" y="113.6">2.49k</text>
<text x="57.9" y="115.5">27pf</text>
<text x="81.1" y="117.4">27pf</text>
<text x="121.6" y="121.3">U24</text>
<text x="48.3" y="146.4">C672</text>
<text x="56" y="146.4">C673</text>
<text x="75.3" y="146.4">C679</text>
<text x="83" y="146.4">C674</text>
<text x="90.8" y="146.4">C675</text>
<text x="48.3" y="150.3">22uf</text>
<text x="56" y="150.3">0.1uf</text>
<text x="75.3" y="150.3">0.1uf</text>
<text x="83" y="150.3">0.1uf</text>
<text x="90.8" y="150.3">0.1uf</text>
<text x="83" y="159.9">C676</text>
<text x="90.8" y="159.9">C677</text>
<text x="83" y="163.8">0.1uf</text>
<text x="90.8" y="163.8">0.1uf</text>
</g>
<g font-size="1.7" fill="#004080">
<text x="106.8" y="53">RXD0/SELRGV</text>
<text x="116.7" y="48.3" transform="rotate(-90 116.7 48.3)">DVDD10_1</text>
<text x="118.6" y="48.3" transform="rotate(-90 118.6 48.3)">DVDD10_2</text>
<text x="120.5" y="48.3" transform="rotate(-90 120.5 48.3)">DVDD33_1</text>
<text x="122.5" y="48.3" transform="rotate(-90 122.5 48.3)">DVDD33_2</text>
<text x="124.4" y="48.3" transform="rotate(-90 124.4 48.3)">DVDD33_3</text>
<text x="126.3" y="48.1" transform="rotate(-90 126.3 48.1)">AVDD10_1</text>
<text x="128.3" y="48.1" transform="rotate(-90 128.3 48.1)">AVDD10_2</text>
<text x="130.2" y="48.1" transform="rotate(-90 130.2 48.1)">AVDD10_3</text>
<text x="132.1" y="48.1" transform="rotate(-90 132.1 48.1)">AVDD33_1</text>
<text x="134.1" y="48.1" transform="rotate(-90 134.1 48.1)">AVDD33_2</text>
<text x="136" y="48.9" transform="rotate(-90 136 48.9)">VDDREG_1</text>
<text x="137.9" y="48.9" transform="rotate(-90 137.9 48.9)">VDDREG_2</text>
<text x="106.8" y="54.9">RXD1/TXDLY</text>
<text x="106.8" y="56.9">RXD2/AN0</text>
<text x="106.8" y="58.8">RXD3/AN1</text>
<text x="135.6" y="58.6">REG_OUT</text>
<text x="106.8" y="60.7">RXCTL/PHY_AD2</text>
<text x="106.8" y="62.6">RXC</text>
<text x="137.7" y="64.6">MDI[0]+</text>
<text x="106.8" y="68.4">TXD0</text>
<text x="106.8" y="70.4">TXD1</text>
<text x="137.7" y="70.4">MDI[1]+</text>
<text x="138" y="66.5">MDI[0]-</text>
<text x="106.8" y="72.3">TXD2</text>
<text x="106.8" y="74.2">TXD3</text>
<text x="106.8" y="76.2">TXCTL</text>
<text x="137.7" y="76.2">MDI[2]+</text>
<text x="138" y="72.3">MDI[1]-</text>
<text x="224.5" y="76.2">TD0+</text>
<text x="231.3" y="76.2">SHIELD1</text>
<text x="106.8" y="78.1">TXC</text>
<text x="106.8" y="83.9">MDIO</text>
<text x="137.7" y="81.9">MDI[3]+</text>
<text x="138" y="78.1">MDI[2]-</text>
<text x="138" y="83.9">MDI[3]-</text>
<text x="224.5" y="78.1">TD0-</text>
<text x="224.5" y="80">TD1+</text>
<text x="224.5" y="81.9">TD1-</text>
<text x="224.5" y="83.9">TD2+</text>
<text x="231.3" y="80">SHIELD2</text>
<text x="106.8" y="85.8">MDC</text>
<text x="224.5" y="85.8">TD2-</text>
<text x="224.5" y="87.7">TD3+</text>
<text x="224.5" y="89.7">TD3-</text>
<text x="236.7" y="89.5">P1</text>
<text x="106.8" y="91.6">INTB</text>
<text x="106.8" y="93.5">PMEB</text>
<text x="106.8" y="95.5">PHYRSTB</text>
<text x="131.1" y="93.3">LED0/PHY_AD0</text>
<text x="131.1" y="95.2">LED1/PHY_AD1</text>
<text x="224.5" y="93.5">LED_G+</text>
<text x="224.5" y="95.5">LED_G-</text>
<text x="235.7" y="93.3">P10</text>
<text x="106.8" y="97.4">ENSWREG</text>
<text x="133.2" y="97.2">LED2/RXDLY</text>
<text x="224.5" y="101.2">LED_Y-</text>
<text x="224.5" y="99.3">LED_Y+</text>
<text x="106.8" y="103.2">CKXTAL1</text>
<text x="106.8" y="105.1">CKXTAL2</text>
<text x="106.8" y="107">CLK125</text>
<text x="139.4" y="104.9">RSET</text>
<text x="126.3" y="113.3" transform="rotate(-90 126.3 113.3)">GND</text>
<text x="130.2" y="113.3" transform="rotate(-90 130.2 113.3)">E_PAD</text>
<text x="141.5" y="108.8">NC</text>
</g>
<g font-size="1.4">
<text x="30.9" y="1.4">5</text>
<text x="88.8" y="1.4">4</text>
<text x="146.7" y="1.4">3</text>
<text x="204.6" y="1.4">2</text>
<text x="262.6" y="1.4">1</text>
<text x=".5" y="26.1">D</text>
<text x="292" y="26.1">D</text>
<text x=".5" y="71.9">C</text>
<text x="292" y="71.9">C</text>
<text x=".5" y="117.8">B</text>
<text x="292" y="117.8">B</text>
<text x=".5" y="163.6">A</text>
<text x="292" y="163.6">A</text>
<text x="30.9" y="186.8">5</text>
<text x="88.8" y="186.8">4</text>
<text x="146.7" y="186.8">3</text>
<text x="204.6" y="186.8">2</text>
<text x="262.6" y="186.8">1</text>
</g>
</svg>
